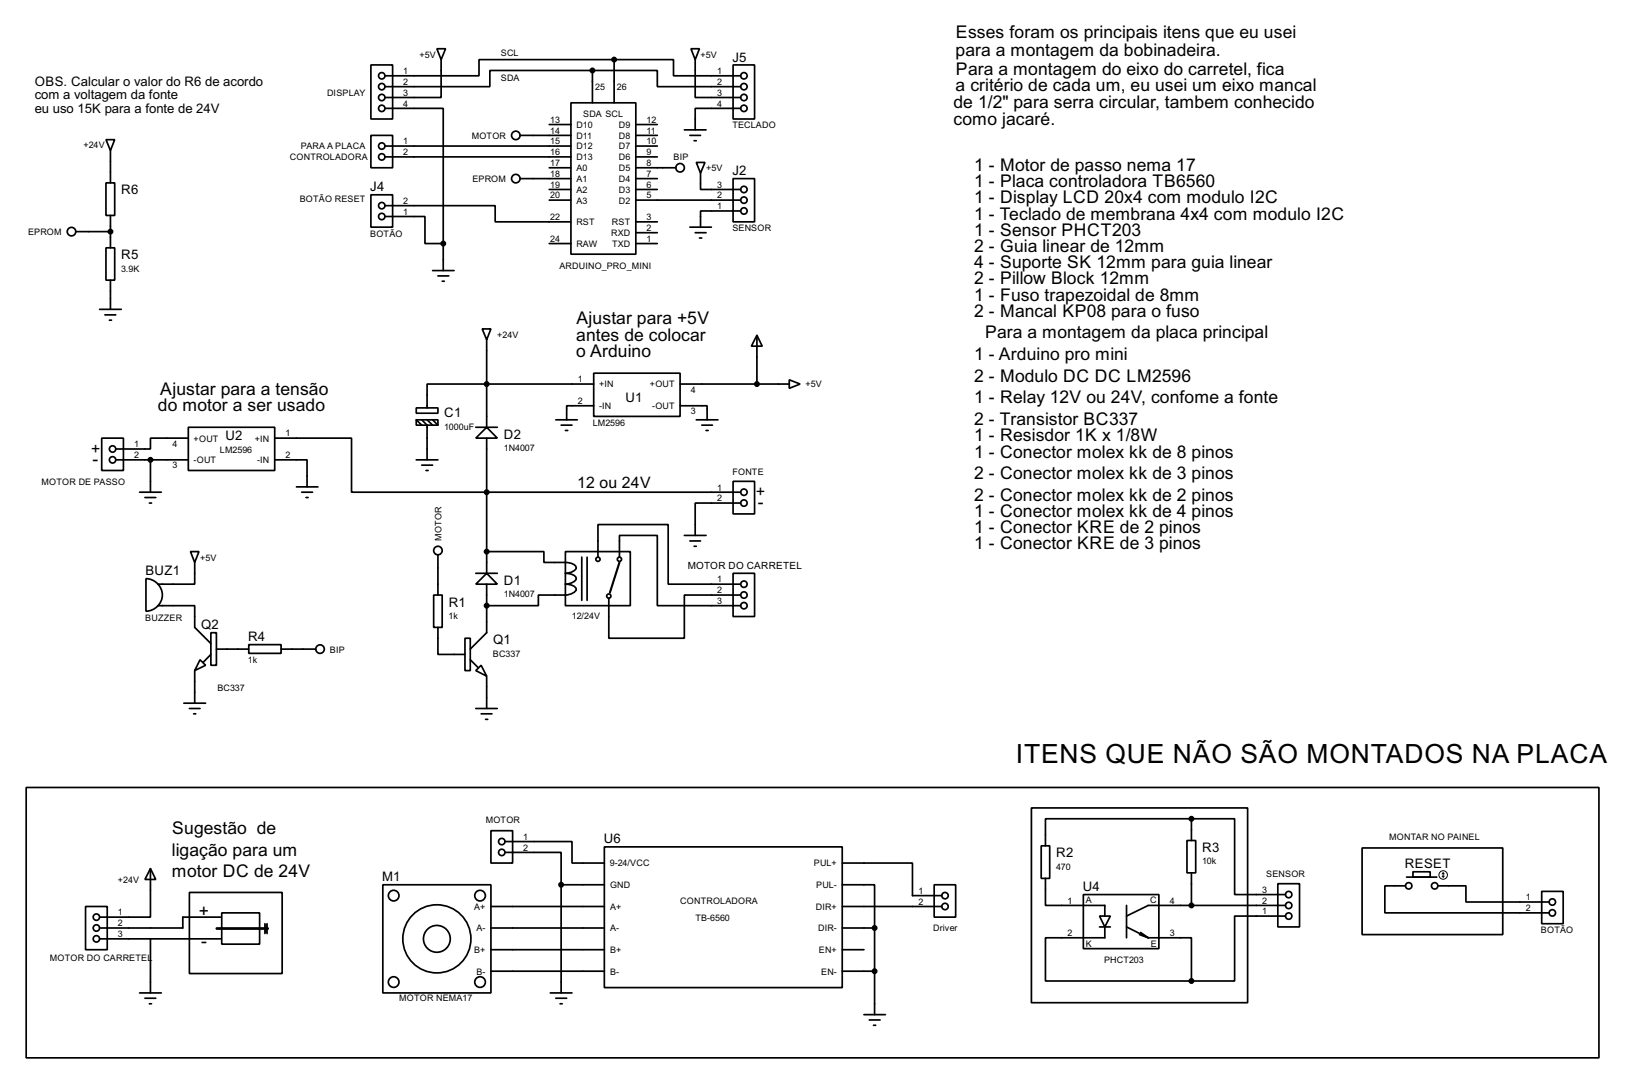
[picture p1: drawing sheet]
<svg xmlns="http://www.w3.org/2000/svg" width="383mm" height="256mm" viewBox="0 0 383 256" stroke-linecap="round" stroke-linejoin="round" font-family="sans-serif">
<g fill="none" stroke="#000" stroke-width=".4">
<path d="M87.2 15.3h5.1v12.7h-5.1zM102.7 11.5h2l-1 2.5zM103.7 14v8.9h-13.2M139.2 16.6h-24.1v3.8h-24.6M139.2 16.6h15.3v3.8h19.5M139.2 16.6v7.6M144.3 14h-31.7v3.8h-22.1M144.3 14h14v3.8h15.7M144.3 14v10.2M162.4 11.5h2l-1 2.5zM163.4 14v8.9h10.6M172.3 15.3h5v12.7h-5z"/>
<path d="M24.9 32.8h2.1l-1 2.6zM26 35.4v7.6M87.2 31.8h5.1v7.6h-5.1zM90.5 25.5h13.7v31.7M90.5 34.3h43.7M90.5 36.9h43.7M122.2 31.8h12M129.1 39.4h5.1M129.1 29.3h5.1M134.2 24.2h15.2v35.5h-15.2zM149.4 34.3h5.1M149.4 36.9h5.1"/>
<path d="M149.4 39.4h9.4M149.4 31.8h5.1M149.4 29.3h5.1M160.8 30.5h5.1M162.1 31.8h2.5M163.1 33.1h.5M163.6 38.2h2.1l-1.1 2.5zM174 25.5h-10.6v5M17.8 54.4h8.2M24.9 58.2h2.1v7.6h-2.1zM24.9 43h2.1v7.6h-2.1zM26 50.6v7.6"/>
<path d="M87.2 45.8h5.1v7.6h-5.1zM90.5 48.3h25.9v3.8h17.8M90.5 50.9h9.4v6.3h4.3M104.2 57.2v6.4M122.2 42h12M129.1 47h5.1M129.1 57.2h5.1M129.1 44.5h5.1M149.4 47h24.6M149.4 42h5.1M149.4 57.2h5.1M149.4 54.7h5.1"/>
<path d="M149.4 52.1h5.1M149.4 44.5h5.1M162.1 53.4h5.1M163.4 54.7h2.5M164.4 55.9h.5M164.6 40.7v3.8h9.4M172.3 42h5v10.1h-5zM174 49.6h-9.4v3.8M23.4 72.7h5.1M24.7 74h2.5M25.7 75.2h.5M26 65.8v6.9"/>
<path d="M101.7 63.6h5M102.9 64.8h2.6M103.9 66.1h.5M113.3 77.3h2.1l-1 2.5zM114.4 79.8v20.6M177.9 78.8l1.2 2.5h-2.5zM177.9 78.8v11.4M97.8 95.8h5.1v1.3h-5.1zM97.8 98.6h5.1v1.3h-5.1zM97.8 98.6l1.3 1.3M99.1 98.6l1.3 1.3v8.1M100.4 98.6l1.3 1.3"/>
<path d="M101.7 98.6l1.2 1.3M130.6 98.6h5.1M131.9 99.9h2.5M139.5 87.7h20.3v10.1h-20.3zM139.5 95.3h-6.3v3.3M139.5 90.2h-39.1v5.6M159.8 95.3h6.4v3.3M159.8 90.2h25.7M163.6 98.6h5.1M164.9 99.9h2.5M185.5 89.2l2.5 1-2.5 1zM23.9 102.9h5.1v7.6h-5.1z"/>
<path d="M27.2 108h17.1M32.8 115.6h5.1M34.1 116.9h2.5M35.1 118.2h.5M35.4 108v7.6M44.3 100.4h20.3v10.1h-20.3zM44.3 102.9h-8.9v2.6h-8.2M64.6 108h7.6v6.4M64.6 102.9h18v12.7h91.4M69.7 114.4h5M70.9 115.6h2.6M71.9 116.9h.5"/>
<path d="M97.8 108h5.1M99.1 109.3h2.6M100.1 110.5h.5M111.8 100.4h5.1M114.4 100.4l2.5 2.5h-5.1zM114.4 102.9v31.8M132.9 101.1h.5M165.9 101.1h.5M172.3 113.1h5v7.6h-5zM174 118.2h-10.6v7.6M34.3 135.9a3.8 3.8 0 0 1 3.9 3.8 3.8 3.8 0 0 1-3.9 3.9zM44.8 129.6h2l-1 2.5z"/>
<path d="M45.8 132.1v5.1h-8.7M101.9 139.8h2v7.6h-2zM102.9 130.4v9.4M111.8 137.2l2.6-2.5 2.5 2.5zM111.8 134.7h5.1M114.4 129.6h13.4v2.5h2.6a8.4 8.4 0 0 1 4.2 .4 .89 .89 0 0 1 .8 .8 .89 .89 0 0 1-.8 .9l-1.7 .5h.6a2.03 2.03 0 0 1 1.9 1.2 2.61 2.61 0 0 1-2.5 1.3h.6a2.03 2.03 0 0 1 1.9 1.3 2.7 2.7 0 0 1-2.5 1.3h-6.4v2.5h-12.1M114.4 137.2v11.4l-3.9 3.9M132.9 129.6h15.2v12.7h-15.2zM136.7 130.9v10.1M138 130.9v10.1M140.5 130.9v-7.7h16.5v14h17M145.6 130.9v-5.1h8.9v16.5h19.5"/>
<path d="M160.8 125.8h5.1M162.1 127.1h2.5M163.1 128.3h.5M172.3 134.7h5v10.1h-5zM174 139.8h-13.2v10.1h-17.7v-9.4M37.1 142.3h8.7v5.1l3.8 3.8M45.8 157.5v7.7M47 155l1.3 1.3-2.5 1.2zM49.6 148.6h1.3v7.7h-1.3zM49.6 153.7l-1.8 1.8M50.9 152.5h7.6M58.5 151.4h7.6v2.1h-7.6z"/>
<path d="M66.1 152.5h8.1M102.9 147.4v6.3h6.4M109.3 149.9h1.2v7.6h-1.2zM110.5 155l1.8 1.8M111.8 157.5l1.3-1.2 1.3 2.5zM114.4 158.8v7.6M43.2 165.2h5.1M44.5 166.4h2.5M45.5 167.7h.5M111.8 166.4h5.1M113.1 167.7h2.5M114.1 169h.5"/>
<path d="M6.2 185h369.5v63.5h-369.5zM115.4 195.1h5.1v7.6h-5.1zM118.7 197.7h15.7v5h7.6M142 198.9h55.9v33.1h-55.9zM242.4 189.8h50.8v45.7h-50.8zM244.7 198.7h2v7.6h-2zM278.9 197.4h2.1v7.6h-2.1zM280 192.3h-34.3v6.4M280 192.3h10.1v17.8h12M280 192.3v5.1M320.1 199.2h33v20.3h-33zM20.1 212.9h5.1v10.2h-5.1z"/>
<path d="M35.4 204l1.2 2.6h-2.5zM35.4 204v11.4h-12M44.5 209.6h21.8v19.1h-21.8zM50.9 218h12.1v.2h-12.1zM51.9 215.4h-8.9v2.6h-19.6M52.1 214.4h8.9v7.4h-8.9zM62.3 217v2.3M62.5 217.2v1.8M62.8 217v2.3M90 207.8h25.4v25.4h-25.4zM115.4 212.9h26.6M115.4 218h26.6"/>
<path d="M118.7 200.2h13.2v7.6M131.9 207.8h10.1M131.9 207.8v25.4M197.9 207.8h7.6v10.2M197.9 202.7h16.5v7.7h6.9M197.9 212.9h23.4M197.9 218h7.6M205.5 218v20.3M219.5 207.8h5.1v7.6h-5.1zM245.7 206.3v6.4h13.9v2.5M254.6 210.1h17.7v12.7h-17.7zM258.4 215.2h2.5l-1.3 2.5z"/>
<path d="M258.4 217.7h2.5M259.6 217.7v2.6h-13.9v10.1h34.3M264.7 212.7v7.6M264.7 217.7l5.1 2.6M267.8 219.5l2 .8M268 219l1.8 1.3M280 205v7.7M300.3 207.6h5.1v10.1h-5.1zM302.1 215.2h-12v15.2h-10.1M302.1 212.7h-32.3l-5.1 2.5M330.3 208.1h-4.9v6.3h38.6M330.5 206h7.1"/>
<path d="M332 204.8h4.1v1.2h-4.1zM337.9 208.1h6.6v3.8h19.5M362.3 209.4h5v7.6h-5zM23.4 220.5h28.5M32.8 233.2h5.1M34.1 234.5h2.5M35.1 235.8h.5M35.4 220.5v12.7M115.4 223.1h26.6M115.4 228.1h26.6M129.3 233.2h5.1M130.6 234.5h2.6"/>
<path d="M131.6 235.8h.5M197.9 223.1h5.1M197.9 228.1h7.6M203 238.3h5.1M204.3 239.6h2.5M269.8 220.3h10.2v10.1M205.3 240.8h.5"/>
<circle cx="89.7" cy="17.8" r=".75"/>
<circle cx="174.8" cy="17.8" r=".75"/>
<circle cx="89.7" cy="34.3" r=".75"/>
<circle cx="89.7" cy="36.9" r=".75"/>
<circle cx="89.7" cy="22.9" r=".75"/>
<circle cx="89.7" cy="20.4" r=".75"/>
<circle cx="89.7" cy="25.5" r=".75"/>
<circle cx="121.2" cy="31.8" r="1"/>
<circle cx="159.8" cy="39.4" r="1"/>
<circle cx="174.8" cy="20.4" r=".75"/>
<circle cx="174.8" cy="22.9" r=".75"/>
<circle cx="174.8" cy="25.5" r=".75"/>
<circle cx="16.8" cy="54.4" r="1"/>
<circle cx="89.7" cy="50.9" r=".75"/>
<circle cx="89.7" cy="48.3" r=".75"/>
<circle cx="121.2" cy="42" r="1"/>
<circle cx="174.8" cy="49.6" r=".75"/>
<circle cx="174.8" cy="47" r=".75"/>
<circle cx="174.8" cy="44.5" r=".75"/>
<circle cx="26.4" cy="105.5" r=".75"/>
<circle cx="26.4" cy="108" r=".75"/>
<circle cx="174.8" cy="115.6" r=".75"/>
<circle cx="174.8" cy="118.2" r=".75"/>
<circle cx="102.9" cy="129.3" r="1"/>
<circle cx="140.5" cy="131.4" r=".5"/>
<circle cx="145.5" cy="131.4" r=".5"/>
<circle cx="174.8" cy="139.8" r=".75"/>
<circle cx="174.8" cy="137.2" r=".75"/>
<circle cx="75.2" cy="152.5" r="1"/>
<circle cx="143" cy="140" r=".5"/>
<circle cx="174.8" cy="142.3" r=".75"/>
<circle cx="117.9" cy="197.7" r=".75"/>
<circle cx="22.6" cy="218" r=".75"/>
<circle cx="22.6" cy="215.4" r=".75"/>
<circle cx="92.5" cy="210.4" r="1.25"/>
<circle cx="112.8" cy="210.4" r="1.25"/>
<circle cx="117.9" cy="200.2" r=".75"/>
<circle cx="222" cy="210.4" r=".75"/>
<circle cx="222" cy="212.9" r=".75"/>
<circle cx="302.8" cy="210.1" r=".75"/>
<circle cx="302.8" cy="212.7" r=".75"/>
<circle cx="302.8" cy="215.2" r=".75"/>
<circle cx="331" cy="208.1" r=".75"/>
<circle cx="337.1" cy="208.1" r=".75"/>
<circle cx="364.7" cy="214.4" r=".75"/>
<circle cx="364.7" cy="211.9" r=".75"/>
<circle cx="22.6" cy="220.5" r=".75"/>
<circle cx="92.5" cy="230.7" r="1.25"/>
<circle cx="102.6" cy="220.5" r="8"/>
<circle cx="102.6" cy="220.5" r="3.2"/>
<circle cx="112.8" cy="230.7" r="1.25"/>
</g>
<g fill="#000" stroke="#000" stroke-width=".4">
<circle cx="139.2" cy="16.6" r=".5"/>
<circle cx="144.3" cy="14" r=".5"/>
<circle cx="25.9" cy="54.4" r=".5"/>
<circle cx="104.1" cy="57.2" r=".5"/>
<circle cx="114.3" cy="90.2" r=".5"/>
<circle cx="177.8" cy="90.2" r=".5"/>
<circle cx="35.3" cy="108" r=".5"/>
<circle cx="114.3" cy="115.6" r=".5"/>
<circle cx="114.3" cy="129.6" r=".5"/>
<circle cx="114.3" cy="142.3" r=".5"/>
<circle cx="279.9" cy="192.3" r=".5"/>
<circle cx="131.8" cy="207.8" r=".5"/>
<circle cx="205.5" cy="218" r=".5"/>
<circle cx="279.9" cy="212.7" r=".5"/>
<circle cx="205.5" cy="228.1" r=".5"/>
<circle cx="279.9" cy="230.4" r=".5"/>
</g>
<g fill="none" stroke="#000" stroke-width=".23">
<path d="M338.9 205.8l.2 .2M339.1 205v1M339.1 205l-.2 .3M339.1 205l.3 .3M339.4 205.8l-.3 .2"/>
<circle cx="339.1" cy="205.5" r="1"/>
</g>
<path d="M145.6 132.1l-2.3 7.1" fill="none" stroke="#000" stroke-width=".5"/>
<text font-size="7" x="238.7" y="179.2">ITENS QUE NÃO SÃO MONTADOS NA PLACA</text>
<g font-size="4.6">
<text x="224.6" y="8.9">Esses foram os principais itens que eu usei</text>
<text x="224.6" y="13.3">para a montagem da bobinadeira.</text>
<text x="224.6" y="17.6">Para a montagem do eixo do carretel, fica</text>
<text x="224.6" y="21.4">a critério de cada um, eu usei um eixo mancal</text>
<text x="224.1" y="25.4">de 1/2&quot; para serra circular, tambem conhecido</text>
<text x="224.1" y="29.3">como jacaré.</text>
<text x="228.9" y="40.2">1 - Motor de passo nema 17</text>
<text x="228.9" y="44">1 - Placa controladora TB6560</text>
<text x="228.9" y="47.8">1 - Display LCD 20x4 com modulo I2C</text>
<text x="228.9" y="51.6">1 - Teclado de membrana 4x4 com modulo I2C</text>
<text x="228.9" y="55.4">1 - Sensor PHCT203</text>
<text x="228.9" y="59.2">2 - Guia linear de 12mm</text>
<text x="228.9" y="63">4 - Suporte SK 12mm para guia linear</text>
<text x="228.9" y="66.8">2 - Pillow Block 12mm</text>
<text x="228.9" y="70.6">1 - Fuso trapezoidal de 8mm</text>
<text x="135.5" y="76.2">Ajustar para +5V</text>
<text x="228.9" y="74.4">2 - Mancal KP08 para o fuso</text>
<text x="135.4" y="80.1">antes de colocar</text>
<text x="135.4" y="83.9">o Arduino</text>
<text x="231.5" y="79.5">Para a montagem da placa principal</text>
<text x="228.9" y="84.6">1 - Arduino pro mini</text>
<text x="228.9" y="89.7">2 - Modulo DC DC LM2596</text>
<text x="37.7" y="92.8">Ajustar para a tensão</text>
<text x="228.9" y="94.8">1 - Relay 12V ou 24V, confome a fonte</text>
<text x="37.1" y="96.6">do motor a ser usado</text>
<text x="228.9" y="99.9">2 - Transistor BC337</text>
<text x="228.9" y="103.7">1 - Resisdor 1K x 1/8W</text>
<text x="228.9" y="107.5">1 - Conector molex kk de 8 pinos</text>
<text x="21.8" y="109.3">-</text>
<text x="228.9" y="112.6">2 - Conector molex kk de 3 pinos</text>
<text x="178.1" y="119.4">-</text>
<text x="228.9" y="117.6">2 - Conector molex kk de 2 pinos</text>
<text x="228.9" y="121.5">1 - Conector molex kk de 4 pinos</text>
<text x="228.9" y="125.3">1 - Conector KRE de 2 pinos</text>
<text x="228.9" y="129.1">1 - Conector KRE de 3 pinos</text>
<text x="40.5" y="195.9">Sugestão de</text>
<text x="40.4" y="201">ligação para um</text>
<text x="40.4" y="206">motor DC de 24V</text>
<text x="46.8" y="215.4">+</text>
<text x="47.3" y="222.5">-</text>
</g>
<g font-size="4.2">
<text x="21.2" y="104.2" transform="rotate(90 21.2 104.2)">+</text>
<text x="135.7" y="114.5">12 ou 24V</text>
<text x="180" y="116.6" transform="rotate(-90 180 116.6)">+</text>
</g>
<g font-size="3.5">
<text x="172.1" y="14.5">J5</text>
<text x="8.2" y="23.3">com a voltagem da fonte</text>
<text x="8.2" y="20.2">OBS. Calcular o valor do R6 de acordo</text>
<text x="8.2" y="26.5">eu uso 15K para a fonte de 24V</text>
<text x="172.1" y="41.2">J2</text>
<text x="28.5" y="45.7">R6</text>
<text x="87" y="45">J4</text>
<text x="28.5" y="60.9">R5</text>
<text x="147" y="94.5">U1</text>
<text x="104.4" y="98">C1</text>
<text x="53" y="103.4">U2</text>
<text x="118.4" y="103.1">D2</text>
<text x="34.2" y="135.1">BUZ1</text>
<text x="118.4" y="137.4">D1</text>
<text x="105.5" y="142.5">R1</text>
<text x="47.3" y="147.8">Q2</text>
<text x="58.3" y="150.6">R4</text>
<text x="115.9" y="151.3">Q1</text>
<text x="141.9" y="198.1">U6</text>
<text x="248.2" y="201.4">R2</text>
<text x="282.5" y="200.1">R3</text>
<text x="330.1" y="204">RESET</text>
<text x="89.8" y="207">M1</text>
<text x="254.4" y="209.3">U4</text>
</g>
<text font-size="2.6" x="161.6" y="133.6">MOTOR DO CARRETEL</text>
<g font-size="2.4">
<text x="94.8" y="17.4">1</text>
<text x="98.6" y="13.5">+5V</text>
<text x="117.7" y="13.1">SCL</text>
<text x="164.6" y="13.5">+5V</text>
<text x="168.6" y="17.4">1</text>
<text x="76.8" y="22.6">DISPLAY</text>
<text x="94.8" y="20">2</text>
<text x="94.8" y="22.5">3</text>
<text x="117.7" y="19">SDA</text>
<text x="139.9" y="21.2">25</text>
<text x="145" y="21.2">26</text>
<text x="168.6" y="20">2</text>
<text x="168.6" y="22.5">3</text>
<text x="94.8" y="25">4</text>
<text x="129.3" y="28.9">13</text>
<text x="137" y="27.5">SDA SCL</text>
<text x="151.9" y="28.9">12</text>
<text x="168.6" y="25">4</text>
<text x="19.6" y="34.9">+24V</text>
<text x="70.7" y="35">PARA A PLACA</text>
<text x="94.8" y="33.9">1</text>
<text x="110.8" y="32.6">MOTOR</text>
<text x="129.3" y="31.4">14</text>
<text x="129.3" y="33.9">15</text>
<text x="135.4" y="30">D10</text>
<text x="135.4" y="32.6">D11</text>
<text x="135.4" y="35.1">D12</text>
<text x="145.4" y="35.1">D7</text>
<text x="145.4" y="32.6">D8</text>
<text x="145.4" y="30">D9</text>
<text x="151.9" y="33.9">10</text>
<text x="151.9" y="31.4">11</text>
<text x="172.1" y="30.2">TECLADO</text>
<text x="68.1" y="37.6">CONTROLADORA</text>
<text x="94.8" y="36.4">2</text>
<text x="129.3" y="36.4">16</text>
<text x="129.3" y="39">17</text>
<text x="129.3" y="41.6">18</text>
<text x="135.4" y="37.7">D13</text>
<text x="135.4" y="40.2">A0</text>
<text x="145.4" y="40.2">D5</text>
<text x="145.4" y="37.7">D6</text>
<text x="151.9" y="41.6">7</text>
<text x="151.9" y="39">8</text>
<text x="151.9" y="36.4">9</text>
<text x="158.3" y="37.7">BIP</text>
<text x="165.9" y="40.2">+5V</text>
<text x="70.4" y="47.5">BOTÃO RESET</text>
<text x="94.8" y="47.9">2</text>
<text x="111" y="42.7">EPROM</text>
<text x="129.3" y="44.1">19</text>
<text x="129.3" y="46.6">20</text>
<text x="135.4" y="42.7">A1</text>
<text x="135.4" y="45.3">A2</text>
<text x="135.4" y="47.8">A3</text>
<text x="145.4" y="47.8">D2</text>
<text x="145.4" y="45.3">D3</text>
<text x="145.4" y="42.7">D4</text>
<text x="151.9" y="46.6">5</text>
<text x="151.9" y="44.1">6</text>
<text x="168.6" y="46.6">2</text>
<text x="168.6" y="44.1">3</text>
<text x="94.8" y="50.4">1</text>
<text x="129.3" y="51.7">22</text>
<text x="135.4" y="52.9">RST</text>
<text x="143.8" y="52.9">RST</text>
<text x="151.9" y="51.7">3</text>
<text x="168.6" y="49.2">1</text>
<text x="6.6" y="55.2">EPROM</text>
<text x="87" y="55.6">BOTÃO</text>
<text x="129.3" y="56.8">24</text>
<text x="135.4" y="58">RAW</text>
<text x="143.6" y="55.4">RXD</text>
<text x="143.8" y="58">TXD</text>
<text x="151.9" y="56.8">1</text>
<text x="151.9" y="54.3">2</text>
<text x="172.1" y="54.3">SENSOR</text>
<text x="28.5" y="63.8">3.9K</text>
<text x="131.4" y="63.2">ARDUINO_PRO_MINI</text>
<text x="116.9" y="79.3">+24V</text>
<text x="135.8" y="89.8">1</text>
<text x="135.8" y="94.9">2</text>
<text x="140.8" y="91">+IN</text>
<text x="152.7" y="91">+OUT</text>
<text x="162.4" y="92.2">4</text>
<text x="189.3" y="91">+5V</text>
<text x="104.4" y="100.9">1000uF</text>
<text x="139.3" y="100">LM2596</text>
<text x="140.8" y="96.1">-IN</text>
<text x="153.3" y="96.1">-OUT</text>
<text x="162.4" y="97.3">3</text>
<text x="31.6" y="105.1">1</text>
<text x="31.6" y="107.6">2</text>
<text x="40.6" y="104.9">4</text>
<text x="45.5" y="103.7">+OUT</text>
<text x="51.7" y="106.4">LM2596</text>
<text x="59.9" y="103.7">+IN</text>
<text x="67.1" y="102.5">1</text>
<text x="67.1" y="107.6">2</text>
<text x="118.4" y="106">1N4007</text>
<text x="40.6" y="110">3</text>
<text x="45.5" y="108.8">-OUT</text>
<text x="60.4" y="108.8">-IN</text>
<text x="172.1" y="111.5">FONTE</text>
<text x="9.8" y="114">MOTOR DE PASSO</text>
<text x="168.6" y="115.2">1</text>
<text x="168.6" y="117.8">2</text>
<text x="47" y="131.7">+5V</text>
<text x="103.7" y="127" transform="rotate(-90 103.7 127)">MOTOR</text>
<text x="168.6" y="136.8">1</text>
<text x="118.4" y="140.3">1N4007</text>
<text x="168.6" y="139.4">2</text>
<text x="168.6" y="141.9">3</text>
<text x="34.1" y="145.8">BUZZER</text>
<text x="105.4" y="145.4">1k</text>
<text x="134.4" y="145.4">12/24V</text>
<text x="58.3" y="155.7">1k</text>
<text x="77.5" y="153.3">BIP</text>
<text x="115.8" y="154.3">BC337</text>
<text x="51.1" y="162.3">BC337</text>
<text x="114.1" y="193.3">MOTOR</text>
<text x="123" y="197.3">1</text>
<text x="326.4" y="197.4">MONTAR NO PAINEL</text>
<text x="123" y="199.8">2</text>
<text x="143.3" y="203.5">9-24/VCC</text>
<text x="191.2" y="203.5">PUL+</text>
<text x="282.5" y="203">10k</text>
<text x="27.7" y="207.4">+24V</text>
<text x="143.3" y="208.6">GND</text>
<text x="191.8" y="208.6">PUL-</text>
<text x="215.8" y="210">1</text>
<text x="248.2" y="204.3">470</text>
<text x="296.6" y="209.7">3</text>
<text x="297.5" y="206">SENSOR</text>
<text x="27.7" y="215">1</text>
<text x="111.4" y="213.7">A+</text>
<text x="143.3" y="213.7">A+</text>
<text x="159.8" y="212.4">CONTROLADORA</text>
<text x="191.7" y="213.7">DIR+</text>
<text x="215.8" y="212.5">2</text>
<text x="250.9" y="212.3">1</text>
<text x="255.1" y="212.2">A</text>
<text x="270.3" y="212.2">C</text>
<text x="274.9" y="212.3">4</text>
<text x="296.6" y="214.8">1</text>
<text x="296.6" y="212.3">2</text>
<text x="358.6" y="211.5">1</text>
<text x="358.6" y="214">2</text>
<text x="27.7" y="217.6">2</text>
<text x="27.7" y="220.1">3</text>
<text x="112" y="218.8">A-</text>
<text x="143.3" y="218.8">A-</text>
<text x="163.4" y="216.4">TB-6560</text>
<text x="192.2" y="218.8">DIR-</text>
<text x="219.3" y="218.7">Driver</text>
<text x="250.9" y="219.9">2</text>
<text x="274.9" y="219.9">3</text>
<text x="362.1" y="219.2">BOTÃO</text>
<text x="11.7" y="225.8">MOTOR DO CARRETEL</text>
<text x="111.4" y="223.9">B+</text>
<text x="143.3" y="223.9">B+</text>
<text x="192.4" y="223.9">EN+</text>
<text x="255.1" y="222.3">K</text>
<text x="259.4" y="226.3">PHCT203</text>
<text x="270.4" y="222.3">E</text>
<text x="112" y="228.9">B-</text>
<text x="143.3" y="228.9">B-</text>
<text x="193" y="228.9">EN-</text>
<text x="93.8" y="235.2">MOTOR NEMA17</text>
</g>
</svg>
